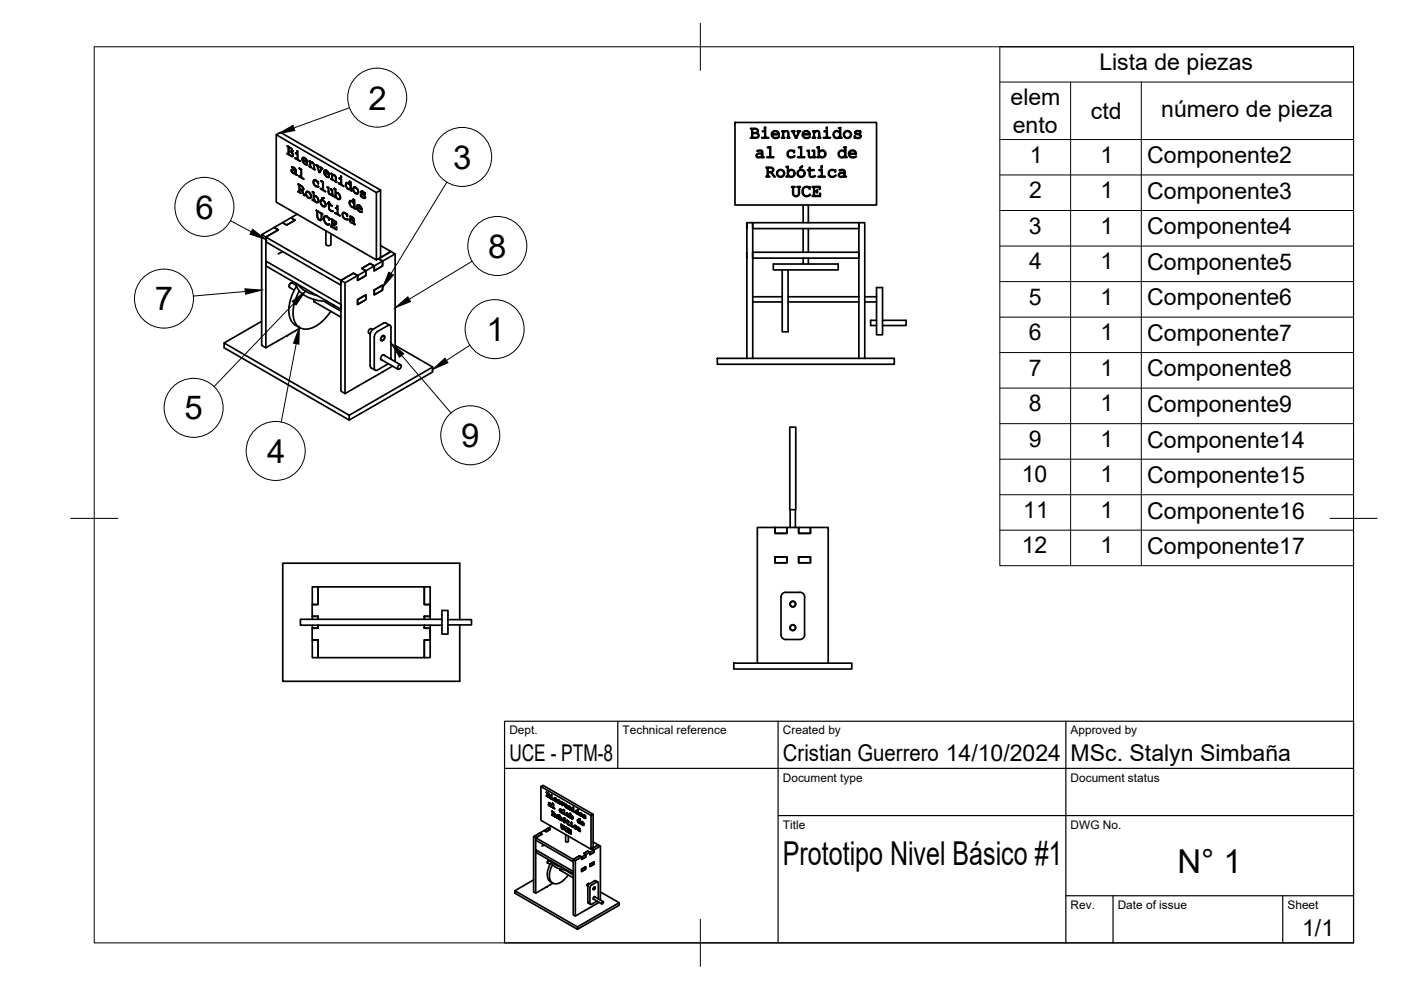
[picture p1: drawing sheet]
<svg xmlns="http://www.w3.org/2000/svg" width="297mm" height="210mm" viewBox="0 0 297 210" stroke-linecap="round" stroke-linejoin="round" font-family="sans-serif">
<!-- layer: Visible -->
<g fill="none" stroke="#000" stroke-width=".36">
<path d="M58.6 28.6l21.2 12.2M60.9 32.5h.1M60.9 32.6h.1M60.9 32.6h.2M60.9 31h.1M60.9 31l.7 .4a.5 .5 0 0 1 .5 .3 .5 .5 0 0 1-.3 .6M61 32.7l.7 .4 .2-.1M61 31.1h.2M61 32.5l.1 .1M61.1 31h-.2M61.1 31.2v1.4h.1M61.2 32v.7l.6 .3h.2"/>
<path d="M61.2 31.2v.7l.8 .3M61.3 31.9l-.1 .1 .5 .1M61.3 31.2h-.1l.5 .2M61.6 32.2l.3 .2M61.6 31.5l.3 .2M61.7 36.1l.2 .3M61.7 33.1h.4l-.1 .1M61.8 32.4l.3 .2M61.8 36.5l.3 .3 .2-.1M61.9 31.7l.1 .3 .1-.1M61.9 35.4h-.1a.84 .84 0 0 1 .9 .7v.8l.2 .2M61.9 35.5l.5 .1"/>
<path d="M62 32l-.1 .1 .2-.1-.2 .1M62 35.9l-.3 .2 .1-.1 .3-.1 .5 .4M62 35.4h-.2M62 32.6l.1 .2h.1M62 32.2l-.2 .1 .4 .5-.1 .3-.1-.1M62.1 32.8l-.1 .2 .2-.1-.2 .1M62.1 35.4h-.2M62.1 35.9l-.2 .1 .5 .1M62.1 35.9h.1M62.1 35.9a.44 .44 0 0 0-.1 .7 .44 .44 0 0 0 .6 .1l.1-.1M62.1 36.8h.6M62.3 36.1l.2 .1"/>
<path d="M62.3 35.6l.3 .2M62.5 36.3h.2M62.5 36.7h.2M62.5 35.8l.2 .2M62.6 33.5h.1M62.6 33.5l.4 .3M62.6 33.6l1 .5M62.6 36.1v.2l.1-.1M62.6 36.8v.2l.1-.1M62.6 37l.3 .1M62.6 36.4v.3M62.7 32.5h.1"/>
<path d="M62.7 32.4h.1M62.7 32.6l.4 .1M62.7 33.6h-.1M62.7 32.4l.4 .3v1.1l.5 .4M63 32.7v1.1l.1-.1M63.1 32.2l-.1 .1v-.3h.1v.4l-.1-.1M63.2 39h.1M63.2 39h.1a1.41 1.41 0 0 1 1.1 1.1l-.1 .2-.3 .1M63.3 39.2h.2M63.3 37.3h.1M63.4 37.3l.4 .2M63.4 39.1h-.2"/>
<path d="M63.4 37.4l1 .5M63.4 39.2v1.5l.1-.1M63.5 35.7h.1M63.5 35.8l.4 .1M63.5 37.4h-.1M63.5 35.7l.4 .2v1.7l.4 .4M63.5 39.3v.7l.7 .2M63.5 35.7v.1l.1-.1M63.6 39.2l-.1 .1 .5 .2M63.8 36v1.5h.1M63.9 39.5l.3 .2M64 33.8l.3 .5"/>
<path d="M64.2 39.8l.2 .2M64.2 33.7l-.2 .1a.42 .42 0 0 1 .4-.4 .42 .42 0 0 1 .5 .2l.3 .9-1.1-.6M64.2 34.4l.3 .4h.3M64.2 33.8a.93 .93 0 0 0 1 1.1l-.2 .1M64.3 33.4l-.1 .2 .3-.2-.4 .4 1 .5M64.3 33.5h.4M64.6 33.6l.4 .3M64.7 34.9h.5M64.9 33.9l.3 .4M65.1 34.8h.1M65.5 35.3h.1M65.6 34.1h.1"/>
<path d="M65.6 35.2l.1 .1h-.1M65.6 35.3l.4 .2M65.6 34.1l.2 .3a.63 .63 0 0 1 .8 .7l.1 .9M65.7 34.3v1l.1-.1M65.7 34.2h-.1M65.8 34.2h-.2M65.9 34.4v.1l.3-.1-.4 .2 .2 1M66.1 34.5h.2M66.2 34.5l.3 .2M66.4 35.7h.1M66.4 38.5l.2 .6M66.4 35.7l.1 .1"/>
<path d="M66.4 35.8l.4 .2M66.5 34.7v.3h.1M66.5 38.5h-.1a.35 .35 0 0 1 .2-.3 .35 .35 0 0 1 .4 0l.4 .4M66.5 35v.8l.1-.1-.2 .1M66.5 39.1l.5 .5 .1-.1M66.7 38.1l-.1 .2h.5M66.8 38.2a.79 .79 0 0 0-.1 .9 .79 .79 0 0 0 .8 .4l-.1 .2M66.8 38.2h.1M67 39.6h.5M67 38.3l.3 .3h.2l-.1 .4M67 35h.1M67.1 34.9l.4 .4"/>
<path d="M67.1 35.1h.2M67.2 35.1l.4 1.4h.2l-.5-1.3 .1-.1M67.2 35h-.2M67.3 38.6l.1 .3 .1-.1M67.3 35.2l.3 .1M67.4 38.9h.1M67.4 39.5h.1M67.9 36.4h.1M67.9 35.5h.1M67.9 35.5h.2M67.9 35.4l.4 .4M67.9 40h.2"/>
<path d="M67.9 35.6h.3M68 40l.4 .2M68.1 38.3h.1M68.1 38.4h.1M68.1 35.7l-.3 .8 .1-.2M68.1 38.5l.4 .1M68.1 38.3l.4 .3v1.7l.5 .3M68.2 38.4h-.1M68.3 35.6l-.5 1-.2-.1M68.3 35.7h-.1l.2 .1M68.4 38.6v1.6h.1M68.6 36.4l.3 .6"/>
<path d="M68.7 36.6l1.1 .6-.1-.6M68.8 36.4h-.2a.47 .47 0 0 1 .5-.4 .47 .47 0 0 1 .5 .4l.1 .2M68.8 37.1l.4 .3 .2 .1M68.9 36.5a.94 .94 0 0 0 .9 1l-.2 .1M68.9 36.2h.4M68.9 36.1v.2M69.1 36.1h.1M69.1 36.1l-.2 .1M69.1 36.1l-.4 .3 1 .6M69.2 36.3l.4 .2M69.4 39.7h.1M69.4 39.7l.3 .1v.9a.46 .46 0 0 0 .7 .4"/>
<path d="M69.4 39.8h.3M69.6 36.6l.2 .3M69.6 39.7h-.2M69.6 39.9v.8l.1-.1M69.7 37.5l-.1 .1-.3-.1M70.2 37.9h.1M70.2 36.8h.1M70.2 37.9l.2 .1h-.2M70.2 38l.5 .2M70.3 36.8l.2 .1v.2a.65 .65 0 0 1 .8 .6l.1 1M70.3 36.9h.2M70.4 36.9v1.1l.1-.1"/>
<path d="M70.4 36.8l-.2 .1M70.5 37.2l.3-.1-.3 .2 .1 .9M70.6 37v.2M70.7 37.1h.3M70.9 40h.1M70.9 37.2l.3 .2M70.9 40l.3 .1v.8M71 38.4h.1M71.1 38.4h.1M71.1 37.4l.1 .2M71.1 38.5l.3 .1M71.2 37.7v.7h.1l-.3 .1"/>
<path d="M71.8 38.9h.1M71.8 38.9h.2M71.9 38.8l.4 .3M71.9 39l1 .5M72 37.8h.1M71.9 37.8h.1M72 37.9l.4 .1M72 37.8l.4 .2v1.2l.4 .3M72.1 37.8l-.2 .1M72.3 38.1l.1 .9M72.4 37.5l-.2 .1v-.3l.2 .4-.2-.1M73.3 39.2l.1 .3"/>
<path d="M73.3 38.9v.3l.1-.1M73.3 39.5l.3 .3M73.5 38.9l.1-.2-.3 .2a.63 .63 0 0 1 1 .5M73.6 39.9l.2 .2h.2M73.8 38.8a.65 .65 0 0 0-.3 .9 .65 .65 0 0 0 .9 .2M73.8 38.9l.4 .3M73.9 38.9h-.4M74.1 38.5h.1M74.1 38.5l.3 .1v1.7l.1 .2M74.1 38.6h.3M74.2 39.3l.1 .4h.1M74.3 38.5h-.2"/>
<path d="M74.3 39.7l-.2 .4h.3M74.3 38.7v.7l.1-.1M75 40l-.2 .1a.41 .41 0 0 1 .4-.5 .41 .41 0 0 1 .4 .3l.2 .2M75.1 39.6v.2h.4M75.3 39.7a.68 .68 0 0 0-.2 .9 .68 .68 0 0 0 .9 .3M75.4 39.8l.4 .3M155.8 26h30v17.5h-30zM159.1 27.2h1a.52 .52 0 0 1 .7 .3 .52 .52 0 0 1-.3 .7 .56 .56 0 0 1 .4 .6 .56 .56 0 0 1-.6 .5h-1.2l.3-.2v-1.7zM159.6 28.3h.5a.45 .45 0 0 1 .7 .3 .45 .45 0 0 1-.5 .5h-.7zM159.6 27.4h.5a.41 .41 0 0 1 .5 .4 .41 .41 0 0 1-.5 .3h-.5zM160.5 32l.6-.2a.49 .49 0 0 1 .6 .5v1l.3 .1h-.4v-.2a.74 .74 0 0 1-1.3-.2l.2-.4 .3-.1h.8a.58 .58 0 0 0-.4-.6 .58 .58 0 0 0-.7 .2zM160.6 32.7h1a.55 .55 0 0 1-.5 .6 .55 .55 0 0 1-.6-.4z"/>
<path d="M161.6 27.8h.7v1.3h.6l.1 .2h-1.5l.1-.2h.6v-1.2h-.5zM162.1 27h.2v.4h-.2zM162.4 35.5l1-.1a.56 .56 0 0 1 .6 .5 .56 .56 0 0 1-.5 .6l.9 1h-.3l-.2-.3a.98 .98 0 0 0-1.1-.6v.8l.4 .1h-.8l.3-.1v-1.8zM162.7 31.2h.7v2.1h.6l.1 .1h-1.5l.1-.1h.5v-2h-.5zM162.8 35.6h.6a.45 .45 0 0 1 .5 .5 .45 .45 0 0 1-.7 .3h-.4zM163.8 27.9a.84 .84 0 0 1 .9-.1 .84 .84 0 0 1 .5 .8h-1.5a.99 .99 0 0 0 1.5 .4 .89 .89 0 0 1-1.3 .2 .89 .89 0 0 1-.1-1.3zM163.9 28l.7-.1 .5 .5h-1.4zM165.8 27.8h.3v.2a.61 .61 0 0 1 .7-.3 .61 .61 0 0 1 .4 .5v.9l.3 .1-.1 .1-.5-.1 .2-.1v-.9a.5 .5 0 0 0-.5-.4 .5 .5 0 0 0-.5 .4v.9l.3 .1-.7 .1 .3-.2v-1.2zM166.7 35.3h.4v1a.8 .8 0 0 1 1.2-.1 .8 .8 0 0 1 0 1.2 .8 .8 0 0 1-1.2-.2v.3h-.4l.3-.1v-2zM167.1 32.1l.5-.3 .7 .2 .1-.1v.5a.72 .72 0 0 0-1.1-.3 .72 .72 0 0 0-.1 1 .72 .72 0 0 0 1.1 .1l.2-.2a.66 .66 0 0 1-1.1 .4 .84 .84 0 0 1-.3-1.3zM167.8 27.8h.7l-.3 .1 .5 1.2 .7-1.2-.4-.1h.8l-.3 .1-.6 1.4h-.2l-.7-1.4zM167.9 39.6h.7l-.4 .1v1.3a.56 .56 0 0 0 .6 .5 .56 .56 0 0 0 .5-.5v-1.3h-.3l.1-.1h.6l-.2 .1v1.3a.71 .71 0 0 1-.7 .7 .71 .71 0 0 1-.7-.7v-1.3h-.2z"/>
<path d="M169.3 31.2h.6v2.1h.6l.1 .1h-1.5l.1-.1h.6v-2h-.4zM169.6 35.6l.5-.4-.4 .5zM170.3 27.9a.85 .85 0 0 1 1-.1 .85 .85 0 0 1 .5 .8h-1.6a.99 .99 0 0 0 1.5 .4 .89 .89 0 0 1-1.2 .2 .89 .89 0 0 1-.2-1.3zM170.3 39.8l.7-.3 .6 .3 .1-.2v.6a.8 .8 0 0 0-1.1-.4 .8 .8 0 0 0-.3 1.1 .86 .86 0 0 0 .6 .6 .86 .86 0 0 0 .9-.3 .93 .93 0 0 1-1.2 .4 .93 .93 0 0 1-.5-1.2zM170.5 28l.7-.1 .4 .5h-1.4zM171.1 31.9h.5v1.1a.53 .53 0 0 0 .5 .3 .53 .53 0 0 0 .5-.3v-1l-.4-.1h.5v1.4l.2 .1h-.3v-.2a.63 .63 0 0 1-.7 .3 .63 .63 0 0 1-.5-.5v-1zM171.6 35.5l.1 .5 .9 .1h-.9v1a.75 .75 0 0 0 1.1 .2 .75 .75 0 0 1-1.2-.2v-1h-.4l.4-.1zM172.2 39.6h1.7l-.1 .6-.1-.5h-1v.8h.5v-.2h.1v.6l-.1-.3h-.5v.9h1.1l.1-.5v.6h-1.7l.3-.1v-1.8h-.3zM172.3 27.8h.4v.2a.61 .61 0 0 1 .6-.3 .61 .61 0 0 1 .5 .5v.9l.2 .1-.1 .1-.5-.1 .2-.1v-.9a.5 .5 0 0 0-.4-.4 .5 .5 0 0 0-.5 .4v.9l.2 .1-.6 .1 .2-.2v-1.2zM173.2 31.2h.5v1a.81 .81 0 0 1 1.1-.2 .81 .81 0 0 1 0 1.2 .81 .81 0 0 1-1.1-.1v.3h-.5l.3-.1v-2h-.3zM173.6 36h.7v1.4h.6l.1 .1h-1.5l.1-.1h.6v-1.3zM174.1 35.2h.2v.4h-.2z"/>
<path d="M174.7 27.8h.7v1.3h.6l.1 .2h-1.5l.1-.2h.5v-1.2zM175.2 27h.2v.4h-.2zM175.9 36.2l.5-.3 .6 .2 .1-.1v.5a.72 .72 0 0 0-1-.3 .72 .72 0 0 0-.2 1.1 .72 .72 0 0 0 1.1 0l.2-.2a.86 .86 0 0 1-1.2 .4 .86 .86 0 0 1-.1-1.3zM176.9 27.9l.5-.2 .7 .4v-.9l-.3-.1h.4v2l.3 .2h-.4v-.3a.81 .81 0 0 1-1.2 .1 .81 .81 0 0 1 0-1.2zM177.9 32.1l.6-.3 .7 .4v-.9h-.3l.4-.1v2.1l.3 .1h-.4v-.3a.81 .81 0 0 1-1.2 .2 .81 .81 0 0 1-.1-1.2zM177.9 36.1l.7-.2 .4 .2 .2 .3v1l.3 .1h-.5v-.2a.66 .66 0 0 1-.7 .3 .66 .66 0 0 1-.5-.7l.4-.3h.8a.58 .58 0 0 0-.4-.5 .58 .58 0 0 0-.6 .1zM178 36.9l1-.1a.59 .59 0 0 1-.4 .6 .59 .59 0 0 1-.7-.3zM180 32.2a.84 .84 0 0 1 1-.3 .84 .84 0 0 1 .6 .8h-1.6a.98 .98 0 0 0 1.5 .4 .89 .89 0 0 1-1.2 .3 .89 .89 0 0 1-.3-1.2zM180.1 32.3l.6-.3a.66 .66 0 0 1 .7 .5h-1.4zM181.3 27.9l.3-.2 .8 .1v.4a.53 .53 0 0 0-.5-.4 .53 .53 0 0 0-.5 .4l.1 .1a1.02 1.02 0 0 1 1.1 .6 .81 .81 0 0 1-1.3 .3l-.2 .1 .1-.5a.68 .68 0 0 0 .6 .4 .68 .68 0 0 0 .6-.3l-.3-.3a.58 .58 0 0 1-.6-.1 .58 .58 0 0 1-.2-.6zM55.5 49.8v23.4l.9 .5 7.2-4.2M56.4 55.4l15.9 9.2v1l-15.9-9.2z"/>
<path d="M59.9 47.2l1.8-1 .8 .5-1.7 1zM59.9 53.3l-.9 .5M63 45.4l-1.3 .8 .8 .5-1.7 1-.9-.5-1.8 1 .9 .5-2.6 1.6 2.6-1.6-.9-.5-2.6 1.6 .9 .5v23.4M63.2 40.6h.1M63.2 40.6l.2 .1h-.2M63.3 40.7l.5 .2M63.5 40.1l.4 .2M63.6 40l-.1 .7 .2 .3M64 40.2l-.1 .1 .3 .3M64.1 40.7l.3 .7 .1-.1M64.1 40.2l.1 .1M64.3 40.1l-.1 .1"/>
<path d="M64.3 40.3l-.3 .1 .5 1.1M64.4 41.4h.2M64.8 41l.3 .5M64.9 40.9l-.1 .1a.46 .46 0 0 1 .4-.4 .46 .46 0 0 1 .5 .4l.1 .1M65 41.6l.4 .4 .1-.1M65.1 40.6l-.1 .2M65.3 40.6a.68 .68 0 0 0-.2 .9 .68 .68 0 0 0 .9 .3M65.3 40.6h.1M65.4 40.8l.4 .3M65.5 40.7h-.4M65.7 41.1l.3 .4M65.8 41.1a.52 .52 0 0 1 .2 .6 .52 .52 0 0 1-.5 .4l-.1-.1"/>
<path d="M65.9 41.6l-.2 .3 .2 .1M66.2 40.7h.1M66.2 42.4h.1M66.3 40.6h.1M66.3 40.7h.1M66.3 40.8h.2M66.3 42.3l.1 .1M66.3 40.7l.2 .1v.8M66.4 42.4h-.1M66.4 40.9v1.5l.2-.1-.1 .3-.2-.1M66.5 42.4l.4 .4 .2 .1M66.7 41.5v.2"/>
<path d="M66.7 41.5l-.2 .1a.83 .83 0 0 1 .9 .4 .83 .83 0 0 1-.1 1l-.3-.1M66.9 41.5a.65 .65 0 0 0-.2 .9 .65 .65 0 0 0 .9 .3M67 41.7l.4 .3M67.1 44.6h.1M67.1 44.7h.1M67.1 41.6l-.4 .1M67.1 44.6l.4 .4M67.2 44.8v1l.1-.1M67.2 45.8l.2 .3M67.3 46.2l.3 .2M67.3 44.8l.3 .1M67.3 44.7h-.2"/>
<path d="M67.3 42.1l.2 .4h.1M67.4 44.8h-.1a1.87 1.87 0 0 0 .3 1.7l.2 .1 .3-.1M67.5 42.5l-.2 .3 .2 .1M67.5 46.5l.2 .2 .2-.1M67.9 45.1h.1M67.9 45.1l.5 .3M67.9 42.8l.3 .5M67.9 45.2h.3M68 40.1l1 .5M68 42.7l-.1 .1a.46 .46 0 0 1 .4-.5 .46 .46 0 0 1 .5 .4l.1 .2M68.1 43.3l.4 .5 .1-.1M68.1 45.3v1h.1"/>
<path d="M68.1 46.3v.2h.1M68.1 40l-.1 .1M68.2 46.5l-.2 .1h.2M68.2 42.3l-.1 .2M68.2 46.5h.1M68.2 45.4h.1M68.3 45.3l-.1 1.1a.31 .31 0 0 1-.1 .3 .31 .31 0 0 1-.4 0M68.4 42.4a.68 .68 0 0 0-.2 .9 .68 .68 0 0 0 .8 .3M68.4 42.4h.1M68.5 42l-.2 .1M68.5 41.9l.2 .1-.3 .2M68.5 42.6l.4 .3"/>
<path d="M68.6 42l-.3 .2M68.6 42.5h-.4M68.6 46.2v.3l.1-.1M68.6 46.5l.2 .1M68.7 46.7l.2 .3M68.7 42h-.4M68.7 45.9l-.1 .3 .2-.1M68.8 47l.2 .2M68.8 43.7h.2M68.8 42.9l.3 .4M68.9 45.9l.1-.2-.3 .2a.67 .67 0 0 1 1 .4M68.9 42.9a.52 .52 0 0 1 .2 .6 .52 .52 0 0 1-.5 .3h-.1"/>
<path d="M68.9 47.3l.3 .1M69 43.4l-.2 .3M69 45.9h.4M69.1 43.6h-.1M69.1 47.4l.3 .2M69.1 48.9v2.9a.61 .61 0 0 0 1.1 0v-2.2M69.2 45.8l-.3 .1M69.2 45.8h.1M69.2 45.8a.94 .94 0 0 0-.4 1.1 .94 .94 0 0 0 1 .6v.1l-.2 .1M69.3 45.9l.3 .4 .2-.1M69.4 43.1h.2M69.5 43.1l.2 .1"/>
<path d="M69.5 43.2h.3M69.6 40.7l.2 .3M69.6 46.3l.1 .2h.1M69.6 43.1l-.1 .1M69.7 47.6h.2M69.7 41l.2 .2h.2M69.7 42.8v.4l.1-.1M69.7 43.3v.8h.1M69.7 44.1l.2 .3M69.7 46.5l.1 .1M69.7 46.6h.1M69.8 47.6l-.2 .1-.3-.1"/>
<path d="M69.8 46.2v.4M69.8 42.8v.4l.6 .5M69.8 44.4l.3 .3h.1M69.8 43.4l.7 .3M69.8 47.5h-.1M69.9 43.3l-.1 .9a.84 .84 0 0 0 .8 .6h-.2M70.1 44.7h.5M70.1 40.1h.1M70.1 46.4h.2M70.1 48h.2M70.2 40.1l.3 .2v1.1l.2 .1M70.2 40.2l.3 .1"/>
<path d="M70.2 46.4l1.1 .6-.1 .5M70.2 48h.2h-.2M70.2 46.5h.3M70.2 48.1l1.2 .7-.1-.6M70.3 41.2h.2M70.3 40.2h-.2M70.3 46.5h-.1M70.4 46.6v1.4h.1M70.4 40.3v.8h.1M70.4 41.3v.2l.1-.1M70.4 41.5l.2 .1M70.5 46.7l.8 .3"/>
<path d="M70.5 47.4l.3 .2M70.5 41.2h-.6M70.6 46.6l-.1 .7 .3 .2M70.6 47.3l-.1 .8 .8 .5M70.8 47.8h.2M70.8 47.8l.2 .1M70.8 47.4v.1l.2-.1M70.9 41.7h.1M70.9 41.6l.2 .1M70.9 47.3v.6M70.9 40.1h.3M71 47.6l-.2 .2 .2-.1"/>
<path d="M71 45.1h.1M71 40h-.1M71 41.7h-.1M71.1 40.2v1.5l.1-.1M71.1 45.1l.4 .3M71.1 45.2l1 .5M71.1 44.1h.1M71.2 41.7l.3 .4 .3 .1M71.2 44l.4 .3v1.1l.5 .4M71.2 47.1v.3l.1-.1M71.2 47.4h.1M71.2 44.2l.4 .1"/>
<path d="M71.2 45.2h-.1M71.2 41.6v.3l-.3-.1M71.3 48.2v.4l.1-.1M71.3 40.8v.2M71.3 40.8l-.1 .1a.85 .85 0 0 1 .8 .4 .85 .85 0 0 1-.1 1l-.3-.1M71.3 44.1h-.1M71.5 44.4v1l.1-.1M71.5 40.9a.65 .65 0 0 0-.2 .9 .65 .65 0 0 0 .9 .2M71.6 43.8l-.1 .1v-.3l.1 .1v.3l-.1-.1M71.6 41l.4 .3M71.7 41h-.4M71.9 41.4l.3 .4"/>
<path d="M72.1 41.8l-.2 .4h.2M72.6 45.5l.2 .5M72.7 45.4l-.1 .1a.36 .36 0 0 1 .1-.4 .36 .36 0 0 1 .5 0l.4 .4M72.7 46l.4 .5 .2-.1M72.9 45l-.1 .2h.4M73 45.1a.74 .74 0 0 0-.3 .8 .74 .74 0 0 0 .8 .5l.2 .1M73.1 46.5h.6l-.1 .1M73.2 45.2l.3 .3M73.2 60l2.6-1.6-.9-.5-2.6 1.6 .9 .5v23.5M73.4 45.5l.2 .3 .1-.1M73.6 45.8h.1M73.6 45.5h.1"/>
<path d="M73.6 46.4l.1 .1M73.6 45.4v.5M74 43l.2 .3M74.1 46.6l.2 .3M74.1 42.7l-.1 .3 .2-.1M74.1 43.3l.3 .4M74.2 46.9l.3 .3h.1M74.2 46.5l.3-.1a.44 .44 0 0 0-.2 .6 .44 .44 0 0 0 .7 .1h.1M74.3 45.9h-.1a.81 .81 0 0 1 .9 .7v.8l.2 .2M74.3 46l.4 .1M74.3 42.7v-.2l-.2 .2a.62 .62 0 0 1 1 .5M74.3 46.5l-.2 .1 .1-.2h.2l.6 .3"/>
<path d="M74.3 40.1v.3l.1-.1M74.3 40.4l.3 .1M74.3 46.4v.1l.4 .1M74.3 45.9h-.1M74.3 43.7l.3 .3 .1-.1M74.4 40.1h-.6M74.4 45.9h-.2M74.5 47.2h.6M74.5 42.6a.66 .66 0 0 0-.2 .9 .66 .66 0 0 0 .9 .2M74.5 42.6h.1M74.6 42.7l.4 .3M74.6 46.1l.4 .2"/>
<path d="M74.6 46.6l.3 .1M74.7 42.7h-.4M74.8 46.7l.3 .1M74.8 42.3h.2M74.8 47.2h.3M74.8 40.1l.3 .5M74.9 46.3l.2 .2M74.9 43.9h.2M74.9 42.3l.3 .1v1.7l.1 .2M74.9 42.4h.3M74.9 43.1l.2 .5 .1-.1M75 46.5v.2h.1"/>
<path d="M75 47.3v.2l.1-.1M75 47.5l.2 .1M75 46.9v.2M75 40.6l.3 .4h.2M75 42.3h-.1M75.1 42.5v.7l.1-.1M75.1 43.9v.3l.1-.1M75.1 44.2l.3 .1M75.1 43.6l-.2 .3M75.2 43.9l-.6 .1M75.6 43.8l.2 .6M75.7 43.7l-.1 .1a.47 .47 0 0 1 .5-.4 .47 .47 0 0 1 .4 .4l.3 .7-1.1-.6"/>
<path d="M75.7 41h.2M75.8 44.4l.3 .4h.2M75.8 40.2l.1 .5 .1-.1M75.8 43.9a.93 .93 0 0 0 1 1l-.3 .1M75.8 40.1a.53 .53 0 0 1 .3 .6 .53 .53 0 0 1-.6 .4h-.1M75.9 43.4l-.1 .2M75.9 40.7l-.1 .3M76 40.8v.1M76.1 43.5l-.2 .1h.4M76.1 43.5h.1M76.1 43.5l-.4 .3 1 .6M76.2 43.6l.4 .3"/>
<path d="M76.5 41.3v.2h.1M76.5 41.5h.1l-.1 .1M76.5 41.6h.1M76.5 44l.3 .3M76.5 40.7l.1 .1M76.5 41.2l.1 .3a.54 .54 0 0 0 .8 .3M76.6 40.9l.2 .1M76.6 41.6l.4 .4 .1-.1M76.7 40.7l.2-.2-.2 .2a.62 .62 0 0 0 .5 .7l.3 .5-.2 .2M76.7 41.1l.4 .1M76.7 40.7h.4M76.7 44.9l-.2 .1-.3-.1"/>
<path d="M76.7 40.6l-.2 .1 .3-.2 .5 .4-.3-.2M77 41.3l.3 .2M77 42h.4M77.2 41l.1 .2 .1-.1M77.3 41.5l.2 .2M77.3 41.2h.1M77.4 40.9v.3M77.5 41.8l-.2 .1h.2M80.7 52.1l2.2 1.2-2.2 1.3 2.2-1.3 .9 .5-4.4 2.6v1l1.7-1v-1l-.9-.5 .9 .5v1l-1.7 1v-1l-.9-.5-1.8 1 .9 .5 1.8-1-.9-.5-1.8 1 .9 .5v1l-1.8 1.1v-1.1l1.8-1v1l-1.8 1.1v-1.1l-.9-.5-2.6 1.6v1l-15.9-9.2v-1l15.9 9.2v23.4l.9 .6 10-5.9M80.7 40.3l-21.2-12.2-.9 .5v14.3l21.2 12.2 .9-.5v-14.3l-.9 .5v14.3M83.8 53.8v22.9M158.3 48.5v-1.3v28.8"/>
<path d="M158.3 54.7h.1M158.3 48.5h.1M158.3 53.5v1.2M158.3 47.2h1.3v28.8M159.6 53.5h22.5v1.2h-22.5zM159.6 47.2h22.5v1.3h-22.5zM164 56h13.7v1.2h-13.7zM165.8 57.2v13.2h1.3v-13.2M170.3 43.5v3.7M170.3 48.5v5M170.3 54.7v1.3M171.4 43.5v3.7"/>
<path d="M171.4 48.5v5M171.4 54.7v1.3M55.5 68.1l-8 4.6M61.4 61l1 .5M62.8 60.1a4 4 0 0 0 2.7 3 10.4 10.4 0 0 0 3.9 .8M62.8 60.5l-.8-.5a.61 .61 0 0 0-.6 .9M62.9 60.7a8.4 8.4 0 0 0-1.3 7 3.4 3.4 0 0 0 1.9 1.8M63.2 60.3a6.2 6.2 0 0 0 4 2.4M63.5 61.7a7.6 7.6 0 0 0-.9 6.8 2.79 2.79 0 0 0 4.1 .8 9.1 9.1 0 0 0 3.4-3.3M66.5 63.9l5.8 3.3M66.6 63.5v.5l.3 .1M68.7 63.9l3.6 2.1"/>
<path d="M70.8 64.7l-.1 .3M75.8 63.5l1.8-1v1l-1.8 1.1zM78.5 71v6.5M78.5 77.5l.2 .5M78.7 78l.9 .5M79 69.9a.56 .56 0 0 0-.8 .1 .56 .56 0 0 0 .3 .8M79.4 61.5l1.7-1v1l-1.7 1zM80.7 72.1l.2 .1M80.7 76.2l3.7 2.1M80.9 71.4l.2-.2h.4a.68 .68 0 0 1-.1 .7 .68 .68 0 0 1-.6 .3zM80.9 71.4l.2-.2 .4 .1a.58 .58 0 0 1-.1 .6 .58 .58 0 0 1-.6 .2zM81.3 71.1l.1 .1"/>
<path d="M81.3 75.2l3.6 2.2M81.6 75.4l-.1-.2a.7 .7 0 0 0-.7 .4 .7 .7 0 0 0 0 .7h.2M81.8 68.5l.9 .5M81.8 68.5h-.5l-2.1 1.3a1.57 1.57 0 0 0-.7 1.2M82.2 69.1l-2.1 1.2a1.55 1.55 0 0 0-.7 1.2v6.5l.2 .5 .5-.1M82.2 69h.5l.2 .4v6.8M82.3 77.1l-2.2 1.3M83.8 73.2l7.9 4.6M84.5 77.5l.2-.1h.3a.58 .58 0 0 1-.1 .6 .58 .58 0 0 1-.6 .2zM152.1 76h37.5v1.2h-37.5zM159.6 64h6.2M159.6 62.9h6.2"/>
<path d="M167.1 64h15M167.1 62.9h15M182.1 76v-28.8h1.2v28.8M183.3 64h2.5M183.3 62.9h2.5M185.8 61h1.3v10h-1.3zM185.8 67.9h-1.2v1.1h1.2M187.1 67.9h5v1.1h-5M74 88l17.7-10.2v1.1l-17.7 10.2zM74 88l-26.5-15.3v1l26.5 15.4M167.4 90.6h1.3v17.5h-1.3zM164.3 118.1h2.5v1.2h-2.5z"/>
<path d="M164.3 111.8h2.5v1.3h-2.5zM167.5 108.1v3.7M168.6 108.1v3.7M169.3 118.1h2.5v1.2h-2.5zM169.3 111.8h2.5v1.3h-2.5zM66.2 135.7h1.3v3.7h-1.3zM66.2 132.6v.6h1.3v-.6M66.2 124.4h1.3v3.8h-1.3zM66.2 131.3v-.6h1.3v.6M67.4 132.6v.6h-1.2v2.5h1.2v3.7h22.6v-3.7h1.2v-2.5M90 130.7h1.2v-2.5h-1.2v-3.8h-22.6v3.8h-1.2v2.5h1.2v.6M90 135.7h1.2v3.7h-1.2z"/>
<path d="M90 132.6v.6h1.2h-1.2zM90 124.4h1.2v3.8h-1.2zM90 130.7v.6M90 130.7h1.2M91.2 128.2v2.5M91.2 133.2v2.5M91.2 130.7v.6M91.2 132.6v.6M93.7 131.3h-30v1.3h30M93.7 129.4h1.3v5h-1.3zM95 131.4h5v1.1h-5M97.5 131.4v-12h-37.6v25.1h37.6v-12"/>
<path d="M166.6 125.6h3M166.6 125.6a1.01 1.01 0 0 0-1 1v8a1.01 1.01 0 0 0 1 1h3M169.6 125.6a1.01 1.01 0 0 1 1 1M170.6 126.6v8M170.6 134.6a1.01 1.01 0 0 1-1 1M155.6 140.6h25v1.3h-25zM160.6 140.6v-28.8h3.7v1.3h2.5v-1.3h2.5v1.3h2.5v-1.3h3.8v28.8M113.1 177.4v11.7l.5 .3 3.6-2.1M114.7 166.8l10.6 6.1M115.4 176.1l.8-.5 .5 .2-.9 .6zM115.4 179.1l-.5 .3M115.9 168.8h.1"/>
<path d="M115.8 168.8h.1M115.9 168.8l.4 .2M116 168.1v.7M116 168h-.2l.6 .3-.1 .3M116 168.5v.3l.4 .2M116 168.1v.3l.4 .1M116.1 168.5l.1 .1M116.1 168.1l.2 .1M116.2 168.6l.2 .1M116.2 168.2l.2 .1M116.3 169.1h.1M116.3 170.6l.1 .1"/>
<path d="M116.3 170.7l.2 .1M116.3 168.7l.1 .1M116.3 168.3l.1 .1M116.4 168.5l.1 .5M116.4 170.2l.3 .2 .2 .6M116.4 170.2l.2 .1M116.4 170.5l.1-.1-.2 .1a.28 .28 0 0 0 .2 .3 .28 .28 0 0 0 .3 0M116.4 168.5l-.1 .1M116.4 170.4v.1M116.4 170.5l-.1 .1 .1-.2 .3 .2M116.4 170.5h.2M116.4 170.2h-.1"/>
<path d="M116.4 169h.1M116.4 168.8l.1 .1M116.4 168.9v.1M116.5 170.9h.3M116.5 170.3l.2 .1M116.5 170.6h.2M116.6 170.6h.2M116.6 170.8l.2 .1M116.7 169.2l.2 .2M116.7 170.4l.1 .1M116.7 170.5l.1 .1M116.7 170.9l.1 .1"/>
<path d="M116.7 171h.1M116.7 170.7v.1M116.8 168.7h.1M116.8 168.8h.2M116.8 169.3l.4 .3M116.8 168.7l.2 .1v.6l.2 .2M116.9 171.1h.1M116.9 175.2l-.7 .4 .5 .2-.9 .6-.4-.3-.9 .5 .4 .3-1.3 .7 1.3-.7-.4-.3-1.4 .8 .5 .2v11.8M116.9 168.9l.1 .4M117 168.6l-.1-.1v.1M117 172h.1M117 172.8h.1"/>
<path d="M117 172l.6 .5-.2 .2M117 172.8l.3 .1M117.1 171.2h.1M117.1 171.1l.2 .2M117.1 171.2l.5 .2M117.1 172l.1 .1M117.2 170.3h.1M117.1 172.1l.1 .7h-.2M117.1 170.3h.1M117.2 170.4h.2M117.2 170.3l.2 .1v.9l.2 .2M117.2 172.1v.4l.3 .1"/>
<path d="M117.2 172.5l.1 .1M117.2 172.5l.1 .5M117.2 172.1l.2 .1M117.3 170.5l.1 .7M117.3 172.2l.2 .2M117.4 172.6l.1 .2M117.4 169.4l.1 .3M117.5 172.8l.2 .3M117.5 172.6h.1M117.5 172.4l.1 .1M117.5 169.3l.1-.1 .2 .1 .2 .4-.5-.3M117.5 169.4l.4 .2"/>
<path d="M117.5 169.7l.3 .2M117.5 172.6l-.1 .1 .3 .5M117.5 169.4l.1 .4 .4 .1-.1 .1M117.5 172.5h.1M117.6 169.2l-.1 .1M117.6 172.5l-.1 .1M117.6 173.2h.1M117.7 169.3l.2 .1M117.7 169.9h.3M117.8 169.3l-.3 .1M117.8 173l.1 .2M117.9 172.9l.1-.1 .3 .2"/>
<path d="M117.9 169.4l.1 .2M117.9 173.3l.3 .2M118 172.8h.2M118 169.9h.1M118 172.8a.34 .34 0 0 0-.1 .4 .34 .34 0 0 0 .5 .2M118.1 172.9l.2 .1M118.2 170.1h.1M118.2 169.6h.1M118.2 170.2h.2M118.2 169.5l.5 .4 .1 .6M118.3 169.6v.5M118.3 173.1l.1 .4"/>
<path d="M118.3 173l.1 .4-.3 .1M118.4 169.7h.1M118.4 173.4h.1M118.4 169.7h.2M118.5 169.7h.1M118.5 169.7l-.2 .1 .1 .5M118.5 169.7l.2 .1M118.5 172.8l.2 .1v.4M118.5 173.7h.1M118.6 172.9h.1M118.6 170.3l.1 .1M118.6 172.8l-.1 .1"/>
<path d="M118.6 173.7h-.1M118.6 171.8l.1 .2M118.6 170.4l.2 .1M118.6 172.9v.8l.1-.1v.2l-.1-.1M118.6 169.9l.1 .1M118.7 170v.3l-.1 .1M118.7 171.7l.1-.2 .3 .3M118.7 173.7l.3 .2M118.7 172l.2 .2M118.7 173.3h.3M118.7 173.2v.1a.41 .41 0 0 1 .4 .2 .41 .41 0 0 1-.1 .5l-.1-.1M118.7 171.5l.2 .1"/>
<path d="M118.8 171.6a.41 .41 0 0 0-.1 .5 .41 .41 0 0 0 .5 .2h-.1M118.9 173.3a.33 .33 0 0 0-.2 .4 .33 .33 0 0 0 .5 .1M118.9 171.7l.2 .1M118.9 173.3l.2 .2M118.9 174.8h.1M119 174.8l.1 .2M119 174.9h.1M119 170h.1M119 174.9l.1 .5M119 175.4l.1 .1M119 170l.2 .7-.1-.7M119 170l.1 .1"/>
<path d="M119 175.6l.2 .1M119 171.8l.1 .1M119.1 173.5l.1 .2M119.1 174.9h.1M119.1 170.1h.1M119.1 174.9v.6l.2 .3h.1M119.1 172.2l-.2 .1M119.1 171.8h.1M119.1 173.8v.1M119.1 171.7v.3M119.1 175.7l.2 .1M119.3 175l.2 .2"/>
<path d="M119.3 175.1h.1M119.3 170.2h.1M119.3 170.7h.1M119.4 175.1h.1M119.4 173.9l.1 .2M119.4 170.2l.2 .2M119.4 170.2h.1M119.4 172.5l.2 .1M119.4 170.3h.1l-.2 .5-.1-.1M119.4 175.8h.1M119.4 173.8l.1-.1 .3 .2M119.4 174.2l.3 .1"/>
<path d="M119.5 171.7l.2 .1M119.5 172.5h-.1M119.5 171.7l.2 .1v.8l.2 .2-.5-.3M119.5 175.1v.5M119.5 175.7l-.1 .1M119.5 170.3l-.2 .4h.1M119.5 171.7h.1M119.5 173.7h.2M119.5 173.5h.2zM119.6 175.2h.1M119.6 175.1l-.1 .7h-.2M119.6 170.3v.1"/>
<path d="M119.6 173.7a.34 .34 0 0 0-.1 .4 .34 .34 0 0 0 .4 .2M119.6 171.8l.1 .8M119.7 173.5h.1M119.7 173.8l.1 .1M119.7 170.7l.4 .5M119.7 175.6l.1 .1M119.7 175.7l.1 .1M119.7 175.8l.1 .2M119.8 173.5h-.2M119.8 173.5h-.3M119.8 175.4v.1M119.8 170.7h-.1a.35 .35 0 0 1 .5-.1 .35 .35 0 0 1 .1 .5l-.5-.3"/>
<path d="M119.8 176l.1 .1M119.8 174.3l.1 .1M119.8 170.7l.1 .3 .4 .3h-.1M119.8 173.9l.1 .3M119.8 173.9l.1 .4-.2 .1M119.9 170.6h.2M119.9 175.4h-.1h.2l.3 .2M119.9 176.1l.1 .1M119.9 170.5l-.1 .1M119.9 175.4l-.1 .1 .2-.1M119.9 174.2l-.1 .1M119.9 175.4h.2"/>
<path d="M119.9 176.9l.1 1.6 .5-.1v-1.1M119.9 174.3h.1M120 176.2l.1 .1M120 170.5h.1M120 170.5l-.2 .1M120 170.5l-.2 .2 .5 .3M120 175.4a.48 .48 0 0 0-.2 .5 .48 .48 0 0 0 .5 .3l-.1 .1M120 170.6l.2 .1M120 175.5l.3 .1M120.1 176.3h.2M120.1 174l.1 .1M120.1 172.3l.2 .7 .3 .1"/>
<path d="M120.2 170.8l.1 .2M120.2 172.4h.1M120.2 172.4v.4M120.2 172.8l.1 .2M120.2 175.6l.1 .1M120.2 174l.1 .1M120.2 176.3h.1M120.2 173l.2 .1M120.2 173.9l.1 .1M120.2 174.1l.1 .4M120.2 174.6l.2 .1M120.3 171.2l-.3 .1"/>
<path d="M120.3 175.6v.2M120.3 173.9v.2l.3 .2M120.3 175.8h.1M120.3 174.7l.2 .1M120.3 174.2l.3 .1M120.3 176.2h-.1M120.4 174.1l-.1 .5 .4 .3h-.1M120.5 174.9h.2M120.5 176.5h.1M120.5 175.7l.6 .3v.2M120.5 175.7l.1 .1M120.5 176.5l.6 .4v-.3"/>
<path d="M120.5 170.9h.1M120.6 170.9h.1M120.5 172.5l.2 .8M120.5 175.7h.1M120.5 171.5l.2 .1M120.5 172.6h.1M120.5 173.1h.1h-.2M120.5 171.4v.1M120.5 170.9l.5 .3 .1 .6M120.6 175.8v.7M120.6 171v.4M120.6 172.6v.4"/>
<path d="M120.6 173.1v.1M120.6 173.2l.1 .1M120.6 175.8l.5 .2M120.6 176.2l.2 .1M120.7 173.3h.1M120.7 175.8l-.1 .3 .2 .1M120.7 176.2l-.1 .3 .4 .3M120.7 171h.1M120.7 171.1h.2M120.8 171h.1M120.9 176.4h.1M120.8 176.2h.1"/>
<path d="M120.8 171l-.2 .1 .1 .5M120.8 172.5h.1M120.8 173.3h.1M120.8 171.1l.2 .1M120.9 172.5h.1M120.9 173.3h.1M120.9 172.5l.1 .4M120.9 176.2l-.1 .2M120.9 176.3h.1M120.9 175l.3 .2M120.9 172.6l.1 .7M120.9 171.2l.1 .5"/>
<path d="M120.9 171.7h.1M120.9 171.7l.2 .1M121 174.5l.1 .1M121 175.1h.1M121 175.1l.5 .3M121 173.3l.3 .3M121 174.6h.2M121 174.5l.2 .1v.6l.2 .2M121 176v.2M121 173.3v.2l-.1-.1M121 176.6l.1 .2M121 171.7h-.1"/>
<path d="M121.2 174.7v.4M121.2 172.9a.33 .33 0 0 0-.2 .5 .33 .33 0 0 0 .5 .1M121.2 172.9h.1M121.2 174.4l-.1-.1v.1M121.2 173l.2 .1M121.3 173l-.3-.1a.4 .4 0 0 1 .4 .3 .4 .4 0 0 1-.1 .4h-.1M121.3 171.9l.3 .1M121.4 173.2l.1 .2M121.4 171.9l.4 .3M121.4 171.4l.2 .1v.6l.2 .1M121.5 173.4v.2M121.5 171.4l.1 .1"/>
<path d="M121.5 173.5h.1M121.6 171.5v.5M121.6 171.3l-.1-.2v.2M121.7 175.2l.1 .3M121.8 175.2l.1-.2 .3 .3M121.8 175.5l.2 .2M121.8 175l.2 .1M121.9 175a.39 .39 0 0 0-.1 .5 .39 .39 0 0 0 .5 .2M121.9 175h.1M122 175.7l.2 .1M122 175.1l.2 .1M122.1 171.9v.3"/>
<path d="M122.1 172.2l.1 .2M122.1 175.2l.1 .1M122.2 172.4l.2 .1M122.2 175.4h.1M122.2 175.2v.2M122.2 175.7h.1M122.3 171.9a.33 .33 0 0 0-.2 .4 .33 .33 0 0 0 .5 .1M122.3 171.9h.1M122.3 172l.3 .3M122.4 171.9h-.3h.2l.3 .3M122.4 174l.1 .1M122.4 175.8l.1 .2"/>
<path d="M122.5 171.8h.1M122.5 173.8v.1M122.5 174.2l.3 .2M122.6 175.4h.1M122.5 176l.2 .1M122.5 175.8l.1-.1-.1 .1a.26 .26 0 0 0 .1 .2 .26 .26 0 0 0 .3 0M122.5 171.7l.2 1M122.5 175.4l.4 .3 .1 .6-.1-.1M122.5 175.5h.3M122.5 175.7l-.1 .1 .2-.1 .2 .2M122.5 175.8h.3M122.6 171.8v.3"/>
<path d="M122.6 172.4l-.1 .1h.1l-.3 .1M122.6 172.5v.1M122.6 172.7h.1M122.6 175.7h-.1M122.6 176.1h.3M122.7 173.8a.33 .33 0 0 0-.2 .4 .33 .33 0 0 0 .5 .1M122.7 173.9l.2 .1M122.7 175.5l.2 .3M122.7 175.8h.2M122.7 173.8h-.2h.1l.3 .3M122.9 173.6h.1M122.8 172.5l.4 .5"/>
<path d="M122.8 176.1h.1M122.9 174.4h.1M122.9 173.7h.1M122.9 173.6l.1 .1 .1 .9M122.9 174l.1 .2M122.9 176.1v.1M122.9 172.5l.1-.2 .3 .3M122.9 175.9v.2M122.9 173.7l.1 .3M122.9 174.4l.1 .1M122.9 174.6h.2M122.9 174.3v.1"/>
<path d="M123 172.3l.2 .1M123 174.4l-.3 .1M123.1 172.3a.34 .34 0 0 0-.2 .5 .34 .34 0 0 0 .5 .1M123.1 172.4l.2 .2M123.2 174.4l.1 .3M123.3 174.4v-.2h.2l.3 .6-.5-.4M123.3 174.4l.4 .3M123.3 173h.1M123.3 174.7l.3 .2M123.3 174.4v.3l.5 .2-.1 .1M123.3 172.6l.1 .2M123.3 172.6l.1 .4h-.3"/>
<path d="M123.3 174.3h.2M123.3 174.2v.1M123.4 172.8l-.1 .2M123.4 172.9h.1M123.4 174.2h.1M123.4 174.2l-.1 .1M123.4 174.2l-.1 .2M123.5 174.3l.2 .1M123.5 174.9h.3M123.6 173.2l.1-.1 .2 .3h.2M123.6 173.3h.1M123.7 172.8v.1"/>
<path d="M123.7 174.5l.1 .1M123.7 172.9l.2 .2M123.7 173.3l.3 .1M123.7 173.3h.1M123.7 172.8h.2M123.7 174.9h.1M123.8 172.8h.1M123.8 172.8h-.1h.1l.3 .1h-.2M123.8 172.8h-.1M123.8 172.8l-.1 .1 .4 .4v.2M123.9 173.1l.2 .1M123.9 173.5h.2"/>
<path d="M124 173h.1M124 173.3h.1M124.1 173.1h.1M124.1 172.9v.2M124.1 173.4v.1M125.8 178.5l1.1 .6-1.1 .7 1.1-.7 .4 .3-2.2 1.3v.5l.9-.5v-.5l-.5-.3 .5 .3v.5l-.9 .5v-.5l-.5-.3-.8 .5 .4 .3 .9-.5-.5-.3-.8 .5 .4 .3v.5l-.9 .5v-.5l.9-.5v.5l-.9 .5v-.5l-.4-.2-1.4 .7v.5l-7.9-4.6v-.5l7.9 4.6v11.8l.5 .2 5-2.9M125.8 172.6l-10.7-6.1-.4 .3v7.1l10.6 6.2 .5-.3v-7.2l-.5 .3v7.2M127.3 179.4v11.4M113.1 186.6l-3.9 2.3M113.6 180.2l7.9 4.6v.5l-7.9-4.6zM116.4 182.5l.4 .2M116.4 182.5l-.4 .3 .6 .5"/>
<path d="M116.8 182.5a2.65 2.65 0 0 0 2.6 1.9h.7M116.9 182.8a3.6 3.6 0 0 0-.4 4l.7 .4M117 182.6l.6 .6 1.4 .6M117.1 183.3a3.6 3.6 0 0 0-.3 3.6 1.81 1.81 0 0 0 2.7-.3l1-1.1M118.7 184.5l2.8 1.6M118.7 184.3l.1 .2M119.8 184.4l1.7 1.1M120.8 184.9l-.1 .1M122 182.5l1.3-.8-.4-.2-1.4 .7 .5 .3v11.7M122.4 196.5l8.9-5.1v.5l-8.9 5.1zM122.4 196.5l-13.2-7.6v.5l13.2 7.6M123.3 184.3l.9-.6v.6l-.9 .5z"/>
<path d="M124.5 187.8l.2 .1M124.6 188v3.3M124.6 191.3l.2 .2M124.7 191.5l.5 .2M124.9 187.4l-.3-.1-.1 .5M125.1 183.2l.9-.5v.5l-.9 .5zM125.1 188.2v3.3l.2 .3 .1-.1M125.4 187.6l-.3 .6M125.8 188.5v.1M125.8 190.6l1.8 1.1M125.9 188.2l.2-.1 .1 .1-.1 .3-.3 .1zM126 188.1l.2 .1-.4 .4z"/>
<path d="M126 188.1h.1M126 190.1l1.9 1.1M126 186.8l-1 .6-.4 .6M126.1 186.8l.2-.1 .4 .3M126.2 190.2l-.1-.1-.3 .2v.3l.1 .1M126.5 187l-1.1 .6M126.5 191.1l-1.1 .6M126.5 187h.3l.1 .2-.1 3.4M126.6 191.1h-.1M127.3 189.1l4 2.3M127.8 191.2l.1 .1-.3 .3z"/>
<circle cx="165.5" cy="36.7" r=".68"/>
<circle cx="165.5" cy="36.8" r=".82"/>
<circle cx="167.7" cy="36.7" r=".66"/>
<circle cx="169.9" cy="36.8" r=".68"/>
<circle cx="169.9" cy="36.8" r=".82"/>
<circle cx="174.3" cy="32.6" r=".66"/>
<circle cx="177.4" cy="28.5" r=".66"/>
<circle cx="178.5" cy="32.6" r=".66"/>
<circle cx="179.7" cy="28.5" r=".68"/>
<circle cx="179.7" cy="28.5" r=".83"/>
<circle cx="168.1" cy="133.1" r=".62"/>
<circle cx="168.1" cy="128.1" r=".62"/>
<circle cx="168.1" cy="128.1" r=".55"/>
<circle cx="168.1" cy="133.1" r=".55"/>
</g>
<g fill="#000">
<circle cx="66.5" cy="42.4" r=".18"/>
<circle cx="69.8" cy="43.1" r=".18"/>
<circle cx="69.9" cy="43.3" r=".18"/>
<circle cx="60.8" cy="71.2" r=".18"/>
<circle cx="116.5" cy="170.4" r=".18"/>
<circle cx="117.6" cy="169.2" r=".18"/>
<circle cx="118" cy="172.8" r=".18"/>
<circle cx="118.7" cy="173.7" r=".18"/>
<circle cx="119.5" cy="175.7" r=".18"/>
<circle cx="119.6" cy="173.7" r=".18"/>
<circle cx="120.3" cy="174" r=".18"/>
<circle cx="120.4" cy="174.1" r=".18"/>
<circle cx="121" cy="173.3" r=".18"/>
<circle cx="122.7" cy="173.8" r=".18"/>
<circle cx="115.8" cy="188.1" r=".18"/>
</g>
<!-- layer: BORDER -->
<path d="M20 9.9h267v190h-267zM148.5 4.9v10M15 109.9h10M282 109.9h10M148.5 194.9v10" fill="none" stroke="#000" stroke-width=".21"/>
<!-- layer: TITLEBLOCK -->
<path d="M107 152.9h180v47h-180zM131 152.9v10M165 152.9v47M226 152.9v47M107 162.9h180M165 172.9h122M226 189.9h61M236 189.9v10M272 189.9v10" fill="none" stroke="#000" stroke-width=".25"/>
<!-- layer: Parts Lists -->
<g fill="none" stroke="#000" stroke-width=".21">
<path d="M212 9.9h75v110h-75zM212 17.4h75M227 17.4v102.5M242 17.4v102.5M212 29.6h75M212 37.1h75M212 44.6h75M212 52.2h75M212 59.7h75M212 67.2h75M212 74.8h75M212 82.3h75"/>
<path d="M212 89.8h75M212 97.4h75M212 104.9h75M212 112.4h75"/>
</g>
<!-- layer: Balloons -->
<g fill="none" stroke="#000" stroke-width=".21">
<circle cx="80" cy="20.7" r="6.3"/>
<circle cx="98" cy="33.3" r="6.3"/>
<circle cx="43.3" cy="43.9" r="6.3"/>
<circle cx="105.4" cy="52.2" r="6.3"/>
<circle cx="34.8" cy="63.3" r="6.3"/>
<circle cx="104.9" cy="69.8" r="6.3"/>
<circle cx="41.1" cy="86.5" r="6.3"/>
<circle cx="58.5" cy="95.6" r="6.3"/>
<circle cx="99.7" cy="92.3" r="6.3"/>
</g>
<!-- layer: 0 -->
<path d="M59 28.3l3.1-1.7 .4 1.1zM53.6 48.6l2.8 2.2-3.4-1.2zM82.4 57.7l1 .6-2.3 2.7zM51.9 61.2l3.6 .3-3.5 .9zM61.9 63.9l2.9-2.1-2 2.9zM63.5 69.4l-.1 3.6-1.2-.2zM82.9 72.7l2.7 2.3-.9 .7zM83.8 65.2l2.7-2.3 .6 1zM91.7 78.3l2.6-2.4 .7 1z" fill="#000" stroke="#000" stroke-width=".21"/>
<path d="M74.1 22.9l-11.8 4.2M94.7 38.6l-11.8 19.4M48.9 46.8l4.4 2.3M100.1 55.4l-13.3 8.1M52 61.8l-11 1M62.4 64.3l-17 17.7M62.8 72.9l-3.2 16.6M85.2 75.4l10.4 12.2M99.6 73.2l-4.9 3.2" fill="none" stroke="#000" stroke-width=".21"/>
<g font-size="7">
<text x="78.1" y="23.2">2</text>
<text x="96.1" y="35.8">3</text>
<text x="41.4" y="46.3">6</text>
<text x="103.5" y="54.6">8</text>
<text x="32.8" y="65.8">7</text>
<text x="103.2" y="72.3">1</text>
<text x="39.1" y="88.9">5</text>
<text x="97.8" y="94.8">9</text>
<text x="56.6" y="98.1">4</text>
<text x="166" y="183.4">Prototipo Nivel Básico #1</text>
<text x="249.6" y="185.2">N° 1</text>
</g>
<g font-size="4.9">
<text x="233.1" y="14.9">Lista de piezas</text>
<text x="214.2" y="22.3">elem</text>
<text x="214.7" y="28.1">ento</text>
<text x="231.3" y="25.2">ctd</text>
<text x="246.2" y="24.8">número de pieza</text>
<text x="218.3" y="34.5">1</text>
<text x="233.3" y="34.5">1</text>
<text x="243.2" y="34.6">Componente2</text>
<text x="218.2" y="42">2</text>
<text x="233.3" y="42">1</text>
<text x="243.2" y="42.2">Componente3</text>
<text x="218.1" y="49.5">3</text>
<text x="233.3" y="49.5">1</text>
<text x="243.2" y="49.7">Componente4</text>
<text x="218.2" y="57.1">4</text>
<text x="233.3" y="57.1">1</text>
<text x="243.2" y="57.2">Componente5</text>
<text x="218.1" y="64.6">5</text>
<text x="233.3" y="64.6">1</text>
<text x="243.2" y="64.8">Componente6</text>
<text x="218.1" y="72.2">6</text>
<text x="233.3" y="72.2">1</text>
<text x="243.2" y="72.3">Componente7</text>
<text x="218.1" y="79.7">7</text>
<text x="233.3" y="79.7">1</text>
<text x="243.2" y="79.8">Componente8</text>
<text x="218.1" y="87.2">8</text>
<text x="233.3" y="87.2">1</text>
<text x="243.2" y="87.3">Componente9</text>
<text x="218.1" y="94.7">9</text>
<text x="233.3" y="94.7">1</text>
<text x="243.2" y="94.9">Componente14</text>
<text x="216.6" y="102.3">10</text>
<text x="233.3" y="102.3">1</text>
<text x="243.2" y="102.4">Componente15</text>
<text x="216.9" y="109.8">11</text>
<text x="233.3" y="109.8">1</text>
<text x="243.2" y="110">Componente16</text>
<text x="216.6" y="117.3">12</text>
<text x="233.3" y="117.3">1</text>
<text x="243.2" y="117.5">Componente17</text>
<text x="108" y="161.4">UCE - PTM-8</text>
<text x="166" y="161.4">Cristian Guerrero 14/10/2024</text>
<text x="227" y="161.4">MSc. Stalyn Simbaña</text>
<text x="276.1" y="198.6">1/1</text>
</g>
<g font-size="2.5">
<text x="108" y="155.7">Dept.</text>
<text x="132" y="155.7">Technical reference</text>
<text x="166" y="155.7">Created by</text>
<text x="227" y="155.7">Approved by</text>
<text x="166" y="165.7">Document type</text>
<text x="227" y="165.7">Document status</text>
<text x="166" y="175.7">Title</text>
<text x="227" y="175.7">DWG No.</text>
<text x="227" y="192.7">Rev.</text>
<text x="237" y="192.7">Date of issue</text>
<text x="273" y="192.7">Sheet</text>
</g>
</svg>
